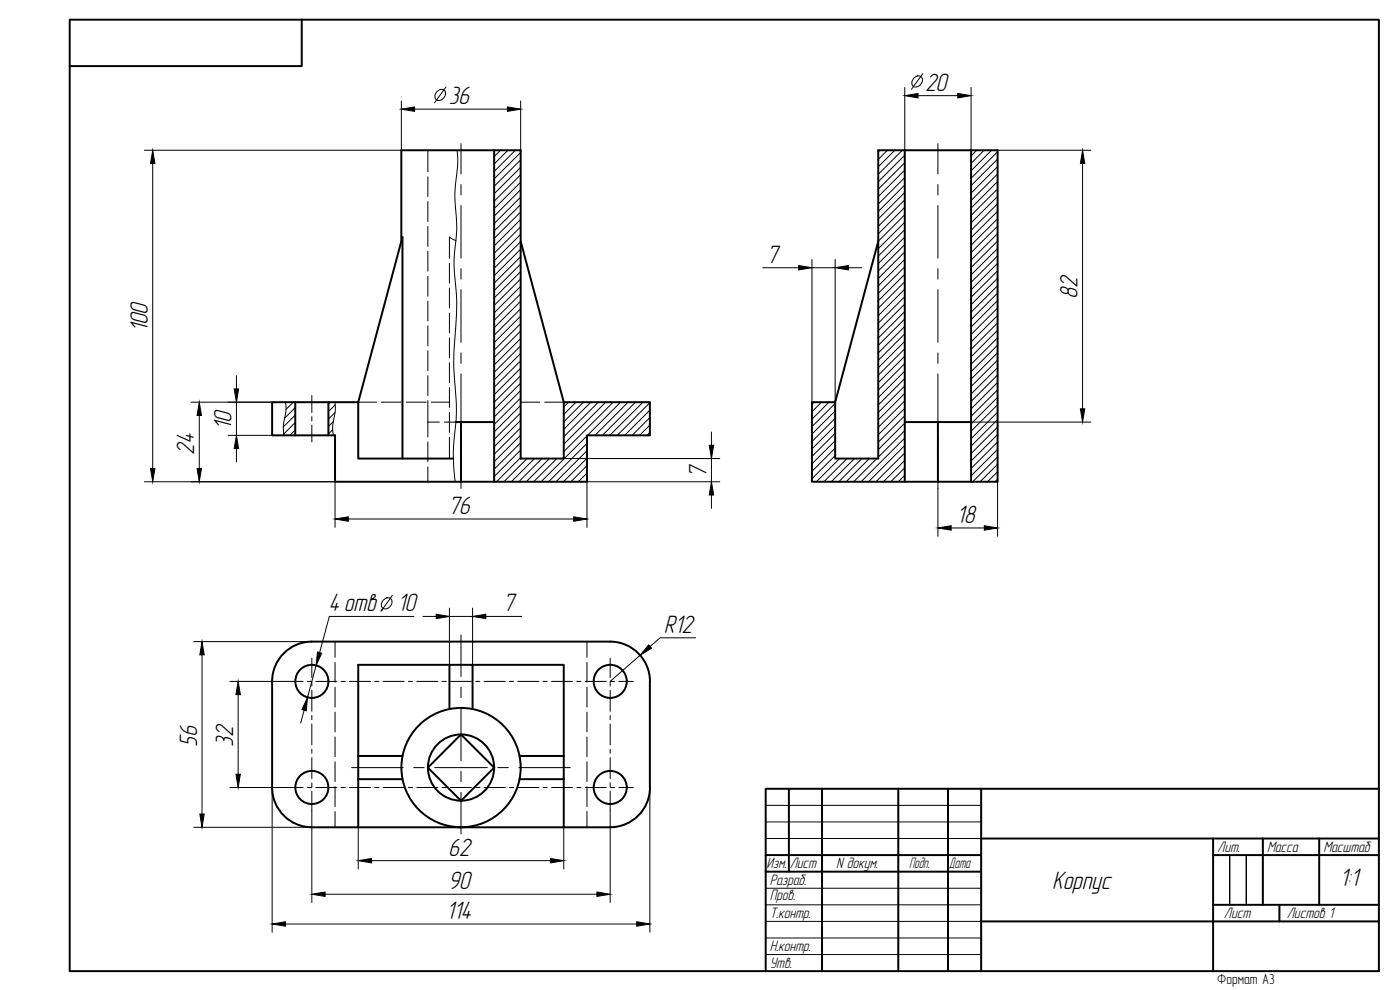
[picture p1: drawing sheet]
<svg xmlns="http://www.w3.org/2000/svg" width="420mm" height="297mm" viewBox="0 0 420 297" stroke-linecap="round" stroke-linejoin="round" font-family="sans-serif">
<!-- layer: 0 -->
<g fill="none" stroke="#000" stroke-width=".3">
<path d="M137.1 45.1l.2 .7a34.7 34.7 0 0 1-.7 10.1 61.7 61.7 0 0 0 .4 10.9v3.1a57.7 57.7 0 0 0 0 18.7 132.6 132.6 0 0 1-.8 17.1 118.9 118.9 0 0 0 .8 15.6l-.1 4.6a62.4 62.4 0 0 0-.3 18.6M150.2 45.1l-1.9 1.9M152.4 45.1l-4.1 4.1M154.7 45.1l-6.4 6.4M156.3 45.7l-8 8M156.3 48l-8 7.9M156.3 50.2l-8 7.9M156.3 52.4l-8 8M156.3 54.7l-8 7.9M156.3 56.9l-8 8M156.3 59.1l-8 8M264.1 45.1l-.5 .5"/>
<path d="M266.3 45.1l-2.7 2.7M268.5 45.1l-4.9 5M270.8 45.1l-7.2 7.2M271.5 46.6l-7.9 7.9M271.5 48.8l-7.9 8M271.5 51l-7.9 8M271.5 53.3l-7.9 7.9M271.5 55.5l-7.9 8M271.5 57.7l-7.9 8M271.5 60l-7.9 7.9M293.1 45.1l-1.7 1.7M295.3 45.1l-3.9 3.9"/>
<path d="M297.6 45.1l-6.2 6.1M299.4 45.5l-8 8M299.4 47.8l-8 7.9M299.4 50l-8 8M299.4 52.2l-8 8M299.4 54.5l-8 7.9M299.4 56.7l-8 7.9M299.4 58.9l-8 8M156.3 61.4l-8 7.9M156.3 63.6l-8 7.9M156.3 65.8l-8 8M156.3 68.1l-8 7.9"/>
<path d="M156.3 70.3l-8 8M156.3 72.5l-8 8M156.3 74.8l-8 7.9M156.3 77l-8 7.9M156.3 79.2l-8 8M271.5 62.2l-7.9 8M271.5 64.4l-7.9 8M271.5 66.7l-7.9 7.9M271.5 68.9l-7.9 8M271.5 71.1l-7.9 8M271.5 73.4l-7.9 7.9M271.5 75.6l-7.9 8"/>
<path d="M271.5 77.8l-7.9 8M299.4 61.2l-8 7.9M299.4 63.4l-8 7.9M299.4 65.6l-8 8M299.4 67.9l-8 7.9M299.4 70.1l-8 7.9M299.4 72.3l-8 8M299.4 74.5l-8 8M299.4 76.8l-8 7.9M299.4 79l-8 8M156.3 81.4l-8 8M156.3 83.7l-8 8"/>
<path d="M156.3 85.9l-8 8M156.3 88.2l-8 7.9M156.3 90.4l-8 7.9M156.3 92.6l-8 8M156.3 94.8l-8 8M156.3 97.1l-8 8M156.3 99.3l-8 8M271.5 80.1l-7.9 7.9M271.5 82.3l-7.9 8M271.5 84.5l-7.9 8M271.5 86.8l-7.9 7.9M271.5 89l-7.9 8"/>
<path d="M271.5 91.2l-7.9 8M271.5 93.5l-7.9 7.9M271.5 95.7l-7.9 8M271.5 97.9l-7.9 8M299.4 81.3l-8 7.9M299.4 83.5l-8 7.9M299.4 85.7l-8 8M299.4 87.9l-8 8M299.4 90.2l-8 7.9M299.4 92.4l-8 8M299.4 94.7l-8 7.9M299.4 96.9l-8 7.9"/>
<path d="M299.4 99.1l-8 8M156.3 101.6l-8 7.9M156.3 103.8l-8 7.9M156.3 106l-8 8M156.3 108.2l-8 8M156.3 110.5l-8 7.9M156.3 112.7l-8 8M156.3 115l-8 7.9M156.3 117.2l-8 7.9M156.3 119.4l-8 8M271.5 100.2l-7.9 7.9M271.5 102.4l-7.9 8"/>
<path d="M271.5 104.6l-7.9 8M271.5 106.9l-7.9 7.9M271.5 109.1l-7.9 8M271.5 111.3l-7.9 8M271.5 113.6l-7.9 7.9M271.5 115.8l-7.9 8M271.5 118l-7.9 8M299.4 101.3l-8 8M299.4 103.6l-8 7.9M299.4 105.8l-8 8M299.4 108l-8 8M299.4 110.3l-8 7.9"/>
<path d="M299.4 112.5l-8 8M299.4 114.7l-8 8M299.4 117l-8 7.9M299.4 119.2l-8 8M85.7 120.7a13.2 13.2 0 0 1-.6 6.2l-.1 1.2 .3 2.5M85.8 120.7l-.1 .1M88 120.7l-2.2 2.2M88.6 122.3l-3.2 3.2M88.6 124.5l-3.6 3.6M88.6 126.8l-3.4 3.4M88.6 129l-1.6 1.6M99.2 120.7l-.6 .6"/>
<path d="M99.8 128.9l-1.2 1.3M100 126.5l-1.4 1.5M100.5 120.7a13.2 13.2 0 0 1-.5 6.2l-.2 1.9 .3 1.8M100.5 123.8l-1.9 2M100.6 121.5l-2 2M156.3 121.6l-8 8M156.3 123.9l-8 7.9M156.3 126.1l-8 8M156.3 128.4l-8 7.9M156.3 130.6l-8 7.9M156.3 132.8l-8 8M156.3 135l-8 8"/>
<path d="M156.3 137.3l-7.3 7.2M158.2 137.6l-7 6.9M160.4 137.6l-6.9 6.9M162.7 137.6l-7 6.9M164.9 137.6l-7 6.9M167.1 137.6l-6.9 6.9M170.6 120.7l-1.4 1.4M172.9 120.7l-3.7 3.7M175.1 120.7l-5.9 5.9M176.2 130.8l-13.8 13.7M176.2 133l-11.6 11.5M176.2 135.3l-9.3 9.2"/>
<path d="M176.2 137.5l-7.1 7M176.2 139.7l-4.9 4.8M177.3 120.7l-8.1 8.1M179.6 120.7l-10.4 10.3M181.8 120.7l-12.6 12.6M184 120.7l-14.8 14.8M186.3 120.7l-10 9.9M188.5 120.7l-10 9.9M190.7 120.7l-9.9 9.9M193 120.7l-10 9.9M195 120.8l-9.7 9.8M195 123.1l-7.5 7.5"/>
<path d="M195 125.3l-5.3 5.3M195 127.5l-3.1 3.1M195 129.8l-.8 .8M244.3 120.7l-.6 .6M246.6 120.7l-2.9 2.8M248.8 120.7l-5.1 5.1M250.6 121.1l-6.9 6.9M250.6 123.3l-6.9 6.9M250.6 125.5l-6.9 7M250.6 127.8l-6.9 6.9M250.6 130l-6.9 6.9M250.6 132.2l-6.9 7"/>
<path d="M250.6 134.5l-6.9 6.9M250.6 136.7l-6.9 6.9M252 137.6l-7 6.9M254.2 137.6l-6.9 6.9M256.4 137.6l-6.9 6.9M258.7 137.6l-7 6.9M260.9 137.6l-7 6.9M263.1 137.6l-6.9 6.9M271.5 120.3l-7.9 7.9M271.5 122.5l-7.9 8M271.5 124.7l-7.9 8M271.5 127l-7.9 7.9"/>
<path d="M271.5 129.2l-7.9 8M271.5 131.4l-13.1 13.1M271.5 133.7l-10.8 10.8M271.5 135.9l-8.6 8.6M271.5 138.1l-6.4 6.4M299.4 121.4l-8 8M299.4 123.7l-8 7.9M299.4 125.9l-8 8M299.4 128.1l-8 8M299.4 130.4l-8 7.9M299.4 132.6l-8 8M299.4 134.8l-8 8"/>
<path d="M299.4 137.1l-7.5 7.4M299.4 139.3l-5.3 5.2M176.2 141.9l-2.6 2.6M176.2 144.2l-.4 .3M271.5 140.4l-4.2 4.1M271.5 142.6l-1.9 1.9M299.4 141.5l-3 3M299.4 143.8l-.8 .7M229.8 241.6h64.7M229.8 246.6h64.7M229.8 251.6h64.7M229.8 266.5h64.7"/>
<path d="M229.8 271.5h64.7M229.8 276.5h64.7M369 271.5v-14.9v14.9M374 271.5v-14.9v14.9M229.8 281.4h64.7M229.8 286.4h64.7"/>
</g>
<g fill="none" stroke="#000" stroke-width=".59">
<path d="M20.9 5.9h392.9v285.5h-392.9zM90.6 5.9v13.9h-69.7M148.3 45.1v99.4M271.5 45.1v81.5M291.4 45.1v81.5M120.4 72.4v-27.3h35.9v92.5h12.9v-16.9h25.8v9.9h-18.8v13.9h-75.7v-13.9h-18.8v-9.9h25.8M156.3 72.4l12.9 48.3M263.6 72.4l-13 48.3v16.9h13v-92.5h35.8v99.4h-55.7v-23.8h6.9M88.6 120.7v9.9M98.6 120.7v9.9M107.5 120.7v16.9h28.5M107.5 120.7l13.3-49.6v66.5"/>
<path d="M136.8 126.6h11.5M138.4 126.6v17.9M281.5 126.6v17.9M271.5 144.5v-17.9h19.9v17.9M134.9 199.5h-27.4v27.3M141.8 199.5h27.4v27.3M134.9 212.7v-13.2h6.9v13.2M107.5 233.8v14.4h-13.9a12 12 0 0 1-11.9-11.9v-31.9a11.9 11.9 0 0 1 11.9-11.9h89.5a11.9 11.9 0 0 1 12 11.9l-.1 31.9a11.9 11.9 0 0 1-11.9 11.9h-13.9v-14.4M120.8 226.8h-13.3v7h13.3M128.4 230.3l10-9.9 9.9 9.9-9.9 10zM155.9 226.8h13.3v7h-13.3M236.8 236.7v24.8"/>
<path d="M246.7 236.7v54.7M269.6 236.7v54.7M284.5 236.7v54.7M294.5 236.7v54.7M413.8 236.7h-184v54.7M107.5 248.2h61.7M229.8 256.6h64.7M294.5 251.6h119.3M364.1 256.6h49.7M364.1 251.6v39.8M379 251.6v19.9M395.9 251.6v19.9"/>
<path d="M229.8 261.5h64.7M294.5 276.5h119.3M364.1 271.5h49.7M384 271.5v5"/>
<circle cx="93.6" cy="204.4" r="5"/>
<circle cx="183.1" cy="204.4" r="5"/>
<circle cx="93.6" cy="236.3" r="5"/>
<circle cx="138.4" cy="230.3" r="17.9"/>
<circle cx="138.4" cy="230.3" r="9.9"/>
<circle cx="183.1" cy="236.3" r="5"/>
</g>
<g fill="none" stroke="#000" stroke-width=".3">
<path d="M128.4 45.1v6.4M128.4 53v6M128.4 60.5v6M128.4 68v5.9M128.4 75.4v6M134.9 79v6M136.8 72.2l-1.9-1.1v6.4M128.4 82.9v6M128.4 90.3v6M128.4 97.8v6M134.9 86.5v5.9M134.9 93.9v6"/>
<path d="M128.4 105.3v5.9M128.4 112.7v6M134.9 101.4v6M134.9 108.8v6M134.9 116.3v6M107.5 120.7h5.5M114.5 120.7h5.9M121.9 120.7h6M128.4 126.6h3.5M128.4 120.2v10.9M128.4 132.6v6M129.4 120.7h5.5"/>
<path d="M133.4 126.6h3.4M134.9 123.8v5.9M134.9 131.2v6.4M156.3 120.7h5.7M163.5 120.7h5.7M128.4 140.1v4.4M100.5 192.5v4.7M100.5 198.7v6M176.2 192.5v4.7M176.2 198.7v6M100.5 206.2v6M100.5 213.7v5.9"/>
<path d="M176.2 206.2v6M176.2 213.7v5.9M100.5 221.1v6M100.5 228.6v5.9M100.5 236v6M176.2 221.1v6M176.2 228.6v5.9M176.2 236v6M100.5 243.5v4.7M176.2 243.5v4.7"/>
</g>
<g fill="none" stroke="#000" stroke-width=".3">
<path d="M138.4 43.1v9.1M138.4 55.4v3.1M281.5 43.1v9.1M281.5 55.4v3.1M138.4 61.7v15.7M281.5 61.7v15.7M138.4 80.6v3.2M138.4 86.9v15.8M281.5 80.6v3.2M281.5 86.9v15.8M93.6 118.7v5.1M138.4 105.9v3.1"/>
<path d="M138.4 112.2v15.8M281.5 105.9v3.1M281.5 112.2v15.8M93.6 125v1.3M93.6 127.6v5M138.4 131.1v3.2M138.4 137.5v9M281.5 131.1v3.2M281.5 137.5v9M93.6 197.5v5.8M138.4 190.5v12.5M183.1 197.5v5.8"/>
<path d="M86.6 204.4h4.4M92.3 204.4h1.2M93.6 204.6v1.2M93.6 207.1v6.3M93.6 214.7v1.2M93.6 217.2v6.3M94.8 204.4h6.3M102.3 204.4h1.3M104.9 204.4h6.3M112.5 204.4h1.2M115 204.4h6.3M122.6 204.4h1.2"/>
<path d="M125.1 204.4h6.3M132.7 204.4h1.2M135.2 204.4h6.3M138.4 206.1v3.2M138.4 212.5v15.8M142.8 204.4h1.2M145.3 204.4h6.3M152.9 204.4h1.2M155.4 204.4h6.3M163 204.4h1.2M165.5 204.4h6.3M173.1 204.4h1.3"/>
<path d="M175.6 204.4h6.3M183.1 204.6v1.2M183.1 207.1v6.3M183.1 214.7v1.2M183.1 217.2v6.3M183.2 204.4h1.3M185.7 204.4h4.4M86.6 236.3h4.4M92.3 236.3h1.2M93.6 224.8v1.2M93.6 227.3v6.3M93.6 234.9v1.3"/>
<path d="M93.6 237.4v5.8M94.8 236.3h6.3M102.3 236.3h1.3M104.9 236.3h6.3M105.5 230.3h15.5M112.5 236.3h1.2M115 236.3h6.3M122.6 236.3h1.2M124.1 230.3h3.2M125.1 236.3h6.3M130.5 230.3h15.7M132.7 236.3h1.2"/>
<path d="M135.2 236.3h6.3M138.4 231.4v3.2M138.4 237.7v12.5M142.8 236.3h1.2M145.3 236.3h6.3M149.4 230.3h3.2M152.9 236.3h1.2M155.4 236.3h6.3M155.7 230.3h15.5M163 236.3h1.2M165.5 236.3h6.3M173.1 236.3h1.3"/>
<path d="M175.6 236.3h6.3M183.1 224.8v1.2M183.1 227.3v6.3M183.1 234.9v1.3M183.1 237.4v5.8M183.2 236.3h1.3M185.7 236.3h4.4"/>
</g>
<g fill="none" stroke="#000" stroke-width=".3">
<path d="M120.4 30.3v14.8h-77.1M124.4 32.7h27.9M131.1 27.5a1.53 1.53 0 0 1 2.6 0 2.04 2.04 0 0 1-2.8 2.4 1.72 1.72 0 0 1 .2-2.4zM133.8 26.1l-3.4 4.7M156.3 30.3v14.8M271.5 26.2v18.9M274.2 23.5a1.53 1.53 0 0 1 2.6 0 2.05 2.05 0 0 1-2.8 2.4 1.75 1.75 0 0 1 .2-2.4zM275.5 28.7h12M277 22.1l-3.5 4.7M291.4 26.2v18.9M45.8 49.1v91.5M299.4 45.1h28"/>
<path d="M324.9 49.1v73.6M243.7 77.8v42.9M250.6 77.8v42.9M228.9 80.3h10.8M243.7 80.3h6.9M254.6 80.3h4M71 112.7v4M57.3 120.7h24.4M59.8 124.7v15.9M68.5 130.6h13.2M71 120.7v9.9M71 134.6v4"/>
<path d="M169.2 137.6h46.8M213.5 129.6v4M213.5 137.6v6.9M291.4 126.6h36M43.3 144.5h57.2v13.7M104.5 155.7h67.7M213.5 148.5v4M216 144.5h-39.8v13.7M281.5 146.5v14.4M285.5 158.4h9.9M299.4 144.5v16.4M117.7 178.7l-3.4 4.7"/>
<path d="M58.2 192.5h35.4M60.6 196.5v47.7M94.9 199.6l-2.6 9.7M115 180.1a1.53 1.53 0 0 1 2.6 0 2.05 2.05 0 0 1-2.8 2.4 1.7 1.7 0 0 1 .2-2.4zM124.2 185h-25.4l-2.9 10.8M126.9 185h4M134.9 182.5v17M134.9 185h6.9M141.8 182.5v17M145.8 185h10.8M192.1 196.6l-9 7.8M208.8 191.4h-10.7l-3 2.6"/>
<path d="M69 204.4h17.6M71.5 208.4v23.9M91.3 213.1l-1.1 3.8M69 236.3h17.6M81.7 236.3v43.4M195 236.3v43.4M58.2 248.2h35.4M93.6 243.2v27.6M107.5 248.2v12.5M111.5 258.2h53.7M169.2 248.2v12.5M183.1 243.2v27.6"/>
<path d="M85.6 277.2h105.5M97.6 268.3h81.5"/>
</g>
<g fill="#000" stroke="#000" stroke-width=".3">
<path d="M120.4 32.7l4-.6v1.3zM152.3 32.1l4 .6-4 .7zM271.5 28.7l4-.7v1.4zM287.5 28l3.9 .7-3.9 .7zM45.8 45.1l.7 4h-1.3zM324.9 45.1l.7 4h-1.4zM239.7 79.7l4 .6-4 .7zM250.6 80.3l4-.6v1.3zM70.3 116.7h1.3l-.6 4zM59.8 120.7l.7 4h-1.4zM71 130.6l.6 4h-1.3zM212.9 133.6h1.3l-.7 4z"/>
<path d="M324.2 122.7h1.4l-.7 3.9zM45.2 140.6h1.3l-.7 3.9zM59.1 140.6h1.4l-.7 3.9zM100.5 155.7l4-.6v1.3zM172.2 155.1l4 .6-4 .7zM213.5 144.5l.7 4h-1.3zM281.5 158.4l4-.7v1.4zM295.4 157.7l4 .7-4 .7zM60.6 192.5l.7 4h-1.3zM95.3 195.6l1.2 .4-1.6 3.6zM130.9 184.3l4 .7-4 .6zM141.8 185l4-.7v1.3z"/>
<path d="M194.7 193.5l.8 1-3.4 2.1zM71.5 204.4l.6 4h-1.3zM92.3 209.3l-.4 4-1.3-.4zM70.8 232.3h1.3l-.6 4zM60 244.2h1.3l-.7 4zM107.5 258.2l4-.6v1.3zM165.2 257.6l4 .6-4 .7zM81.7 277.2l3.9-.6v1.3zM93.6 268.3l4-.7v1.4zM179.1 267.6l4 .7-4 .7zM191.1 276.6l3.9 .6-3.9 .7z"/>
</g>
<g font-size="7.8">
<text x="277.6" y="27.2">20</text>
<text x="134.7" y="31.3">36</text>
<text x="230" y="78.8">7</text>
<text x="323.4" y="89.7" transform="rotate(-90 323.4 89.7)">82</text>
<text x="44.3" y="99.8" transform="rotate(-90 44.3 99.8)">100</text>
<text x="69.5" y="129" transform="rotate(-90 69.5 129)">10</text>
<text x="58.3" y="136.5" transform="rotate(-90 58.3 136.5)">24</text>
<text x="212" y="143.3" transform="rotate(-90 212 143.3)">7</text>
<text x="134.5" y="154.2">76</text>
<text x="287.1" y="156.9">18</text>
<text x="98.6" y="183.5">4 отв . 10</text>
<text x="150.9" y="183.5">7</text>
<text x="199.2" y="189.9">R12</text>
<text x="59.1" y="224" transform="rotate(-90 59.1 224)">56</text>
<text x="70" y="224.1" transform="rotate(-90 70 224.1)">32</text>
<text x="134.5" y="256.8">62</text>
<text x="134.5" y="266.8">90</text>
<text x="315.8" y="266.7">Корпус</text>
<text x="402.1" y="265.8">1:1</text>
<text x="133.9" y="275.7">114</text>
</g>
<g font-size="4.7">
<text x="365.3" y="255.6">Лит.</text>
<text x="380.2" y="255.6">Масса</text>
<text x="397.2" y="255.6">Масштаб</text>
<text x="230" y="260.5">Изм.</text>
<text x="237" y="260.5">Лист</text>
<text x="250.9" y="260.5">N докум.</text>
<text x="272.8" y="260.5">Подп.</text>
<text x="284.8" y="260.5">Дата</text>
<text x="231" y="265.5">Разраб.</text>
<text x="231" y="270.1">Пров.</text>
<text x="231" y="275.5">Т.контр.</text>
<text x="367.3" y="275.5">Лист</text>
<text x="386.2" y="275.5">Листов 1</text>
<text x="231" y="285.4">Н.контр.</text>
<text x="231" y="290.4">Утв.</text>
</g>
<text font-size="4.4" x="365.3" y="295.4">Формат А3</text>
</svg>
